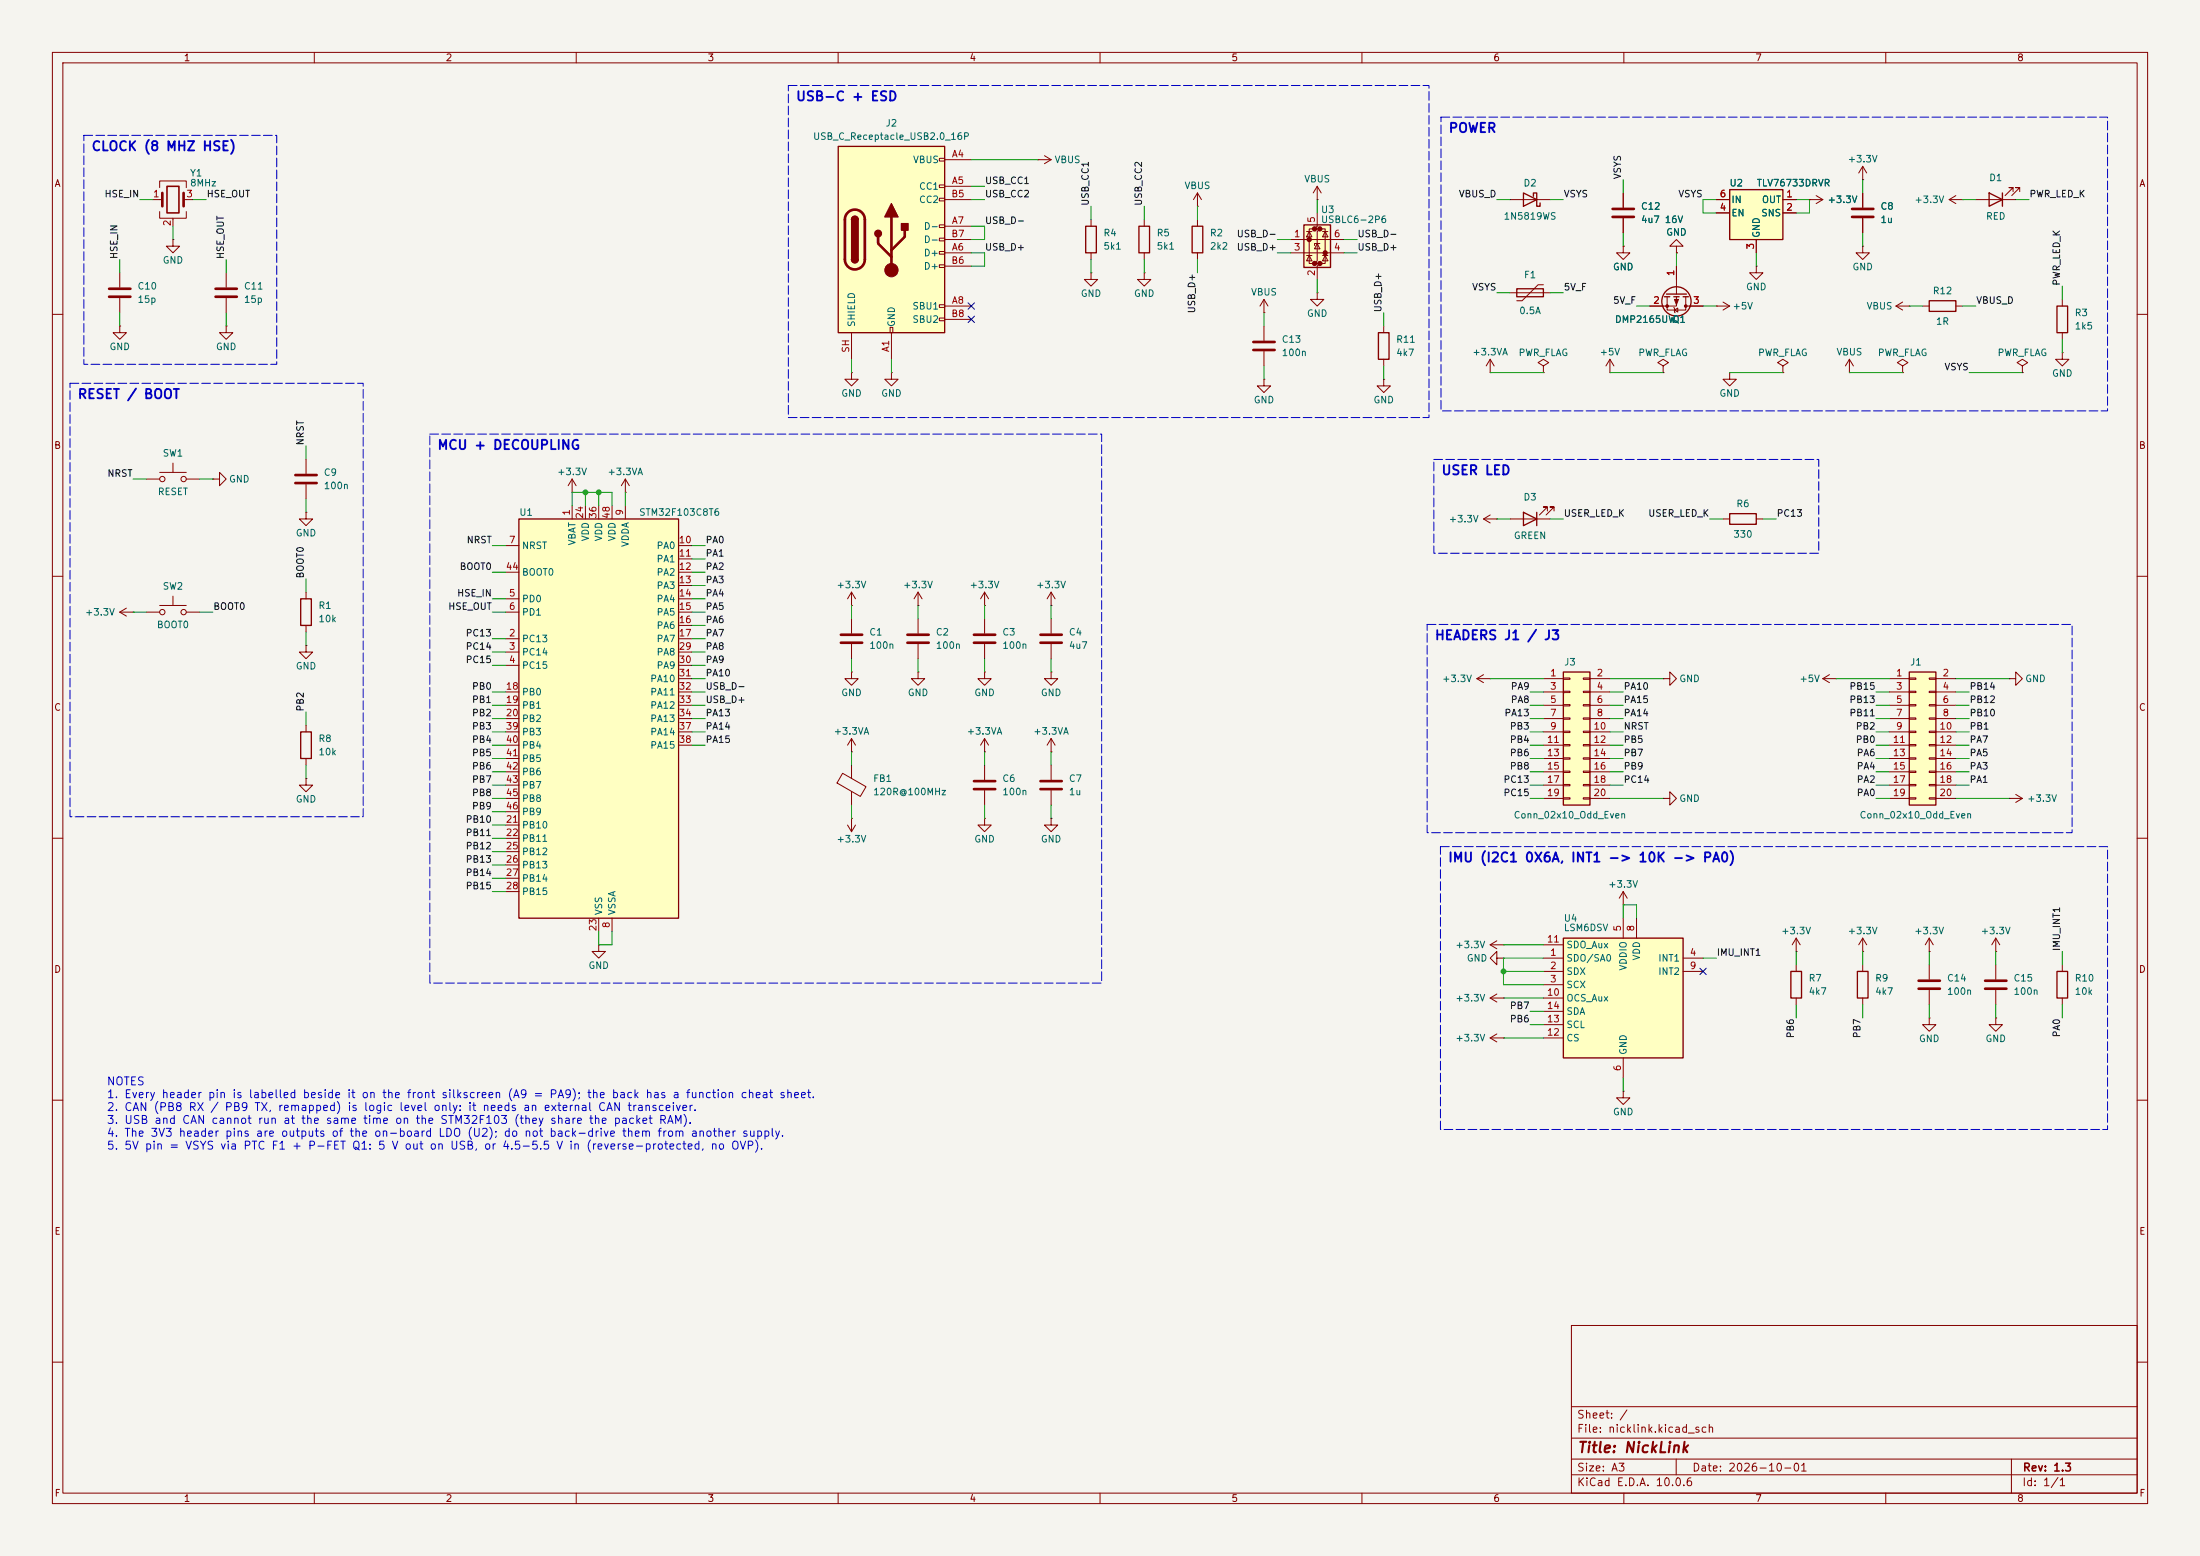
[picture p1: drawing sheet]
<svg xmlns="http://www.w3.org/2000/svg" width="420mm" height="297mm" viewBox="0 0 420 297" stroke-linecap="round" stroke-linejoin="round" font-family="sans-serif">
<path d="M0 0h420v297h-420z" fill="#f5f4ef" stroke="#f5f4ef" stroke-width=".19"/>
<g fill="none" stroke="#840000" stroke-width=".19">
<path d="M10 10h400v277h-400zM12 12h396v273h-396zM60 10v2M110 10v2M160 10v2M210 10v2M260 10v2M310 10v2M360 10v2M10 60h2M408 60h2M58.4 97.8v1.3h1.3l-1.3 1.2-1.3-1.2h1.3"/>
<path d="M58.4 97.8h.1M58.4 87.6v2.8M58.4 92.5v2.8M10 110h2M58.4 113v1.3M58.4 119.4v1.3M408 110h2M10 160h2M58.4 148.6v1.3h1.3l-1.3 1.2-1.3-1.2h1.3M58.4 148.6h.1M383.5 152.4h.1M383.5 152.4h2.6"/>
<path d="M384.8 151.6l1.3 .8M386.1 152.4l-1.3 .8M408 160h2M284.5 198.1l1.2 .8M284.5 198.1h2.5M285.7 197.4l-1.2 .7M287 198.1h.1M10 210h2M309.9 208.3v1.3h1.2l-1.2 1.2-1.3-1.2h1.3M309.9 208.3h.1M408 210h2M300 253h108v32h-108z"/>
<path d="M10 260h2M300 278.5h108M300 274.5h108M300 268.5h108M320 278.5v3M384 278.5v6.5M408 260h2M60 285v2M110 285v2M160 285v2M210 285v2M260 285v2"/>
<path d="M300 281.5h108M310 285v2M360 285v2"/>
</g>
<path d="M57.4 114.3h2v5.1h-2z" fill="none" stroke="#840000" stroke-width=".25"/>
<path d="M56.4 90.7h4.1M56.4 92.2h4.1" fill="none" stroke="#840000" stroke-width=".51"/>
<path d="M298.4 179.1h22.9v22.8h-22.9z" fill="#ffffc2"/>
<path d="M298.4 179.1h22.9v22.8h-22.9z" fill="none" stroke="#840000" stroke-width=".25"/>
<g fill="none" stroke="#840000" stroke-width=".19">
<path d="M58.4 123.2v1.3h1.3l-1.3 1.2-1.3-1.2h1.3M58.4 123.2h.1M348 129.5l1.2 .8M348 129.5h2.5M349.2 128.8l-1.2 .7M350.5 129.5h.1M383.5 129.5h1.3v-1.2l1.3 1.2-1.3 1.3v-1.3M383.5 129.5h.1M309.9 175.3v3.8M312.4 175.3v3.8M294.6 182.9h3.8M294.6 185.4h3.8"/>
<path d="M294.6 188h3.8M294.6 190.5h3.8M294.6 180.3h3.8M294.6 198.1h3.8M294.6 195.6h3.8M294.6 193h3.8M321.3 182.9h3.8M321.3 185.4h3.8M309.9 201.9v3.8"/>
</g>
<path d="M364.5 128.3h5.1v25.4h-5.1z" fill="#ffffc2"/>
<path d="M364.5 128.3h5.1v25.4h-5.1zM341.9 185.4h2v5.1h-2zM392.7 185.4h2v5.1h-2z" fill="none" stroke="#840000" stroke-width=".25"/>
<g fill="none" stroke="#840000" stroke-width=".19">
<path d="M109.2 94h.1M109.2 91.4l-.7 1.3M109.2 91.4l.8 1.3M109.2 91.4v2.6M119.4 94h.1M119.4 91.4l-.8 1.3M119.4 91.4l.7 1.3M119.4 91.4v2.6M360.7 129.5h3.8M360.7 132.1h3.8M360.7 134.6h3.8M360.7 137.2h3.8"/>
<path d="M360.7 139.7h3.8M364.5 129.4h1.3v.3h-1.3zM364.5 132h1.3v.2h-1.3zM364.5 134.5h1.3v.2h-1.3zM364.5 137h1.3v.3h-1.3zM364.5 139.6h1.3v.2h-1.3zM368.3 129.4h1.3v.3h-1.3zM368.3 132h1.3v.2h-1.3zM368.3 134.5h1.3v.2h-1.3zM368.3 137h1.3v.3h-1.3zM368.3 139.6h1.3v.2h-1.3zM369.6 129.5h3.8"/>
<path d="M369.6 132.1h3.8M369.6 134.6h3.8M369.6 137.2h3.8M369.6 139.7h3.8M360.7 142.2h3.8M360.7 144.8h3.8M360.7 147.3h3.8M360.7 149.9h3.8M360.7 152.4h3.8M364.5 142.1h1.3v.3h-1.3zM364.5 144.7h1.3v.2h-1.3zM364.5 147.2h1.3v.2h-1.3z"/>
<path d="M364.5 149.7h1.3v.3h-1.3zM364.5 152.3h1.3v.2h-1.3zM368.3 142.1h1.3v.3h-1.3zM368.3 144.7h1.3v.2h-1.3zM368.3 147.2h1.3v.2h-1.3zM368.3 149.7h1.3v.3h-1.3zM368.3 152.3h1.3v.2h-1.3zM369.6 142.2h3.8M369.6 144.8h3.8M369.6 147.3h3.8M369.6 149.9h3.8M369.6 152.4h3.8"/>
<path d="M342.9 179.1v2.5M342.9 179.1l-.8 1.2M342.9 179.1l.8 1.2M342.9 181.6h.1M342.9 184.2v1.2M342.9 190.5v1.3M393.7 184.2v1.2M393.7 190.5v1.3"/>
</g>
<path d="M99.1 99.1h30.4v76.2h-30.4z" fill="#ffffc2"/>
<path d="M99.1 99.1h30.4v76.2h-30.4zM57.4 139.7h2v5.1h-2zM354.6 185.4h2v5.1h-2z" fill="none" stroke="#840000" stroke-width=".25"/>
<g fill="none" stroke="#840000" stroke-width=".19">
<path d="M162.6 71.1v1.3h1.2l-1.2 1.3-1.3-1.3h1.3M162.6 71.1h.1M27.9 91.4h2.6M30.5 90.2h5.1M33 88.4v1.8M35.6 91.4h2.5M40.6 91.4h1.3v-1.2l1.3 1.2-1.3 1.3v-1.3M40.6 91.4h.1M109.2 96.5v2.6M111.8 96.5v2.6M114.3 96.5v2.6M116.8 96.5v2.6"/>
<path d="M119.4 96.5v2.6M22.9 116.8h2.5M22.9 116.8l1.2 .8M24.1 116.1l-1.2 .7M25.4 116.8h.1M27.9 116.8h2.6M30.5 115.6h5.1M33 113.8v1.8M35.6 116.8h2.5M96.5 114.3h2.6M96.5 116.8h2.6M96.5 104.1h2.6"/>
<path d="M96.5 109.2h2.6M129.5 114.3h2.6M129.5 116.8h2.6M129.5 104.1h2.6M129.5 106.7h2.6M129.5 109.2h2.6M129.5 111.8h2.6M129.5 119.4h2.6M188 115.6h.1M188 113v2.6M188 118.1v2.8M188 113l-.8 1.3"/>
<path d="M188 113l.7 1.3M58.4 138.4v1.3M96.5 121.9h2.6M96.5 124.5h2.6M96.5 127h2.6M96.5 132.1h2.6M96.5 134.6h2.6M96.5 137.2h2.6M96.5 139.7h2.6M129.5 121.9h2.6M129.5 124.5h2.6M129.5 127h2.6"/>
<path d="M129.5 132.1h2.6M129.5 134.6h2.6M129.5 137.2h2.6M129.5 129.5h2.6M129.5 139.7h2.6M188 122.9v2.8M317.5 129.5h1.3v-1.2l1.2 1.2-1.2 1.3v-1.3M317.5 129.5h.1M58.4 144.8v1.3M96.5 157.5h2.6M96.5 142.2h2.6M96.5 144.8h2.6"/>
<path d="M96.5 147.3h2.6M96.5 149.9h2.6M96.5 152.4h2.6M96.5 154.9h2.6M129.5 142.2h2.6M160.9 147.6l4.4 2.6-1.1 1.8-4.4-2.5zM162.6 146.1v2.5M162.6 151.1v2.6M96.5 160h2.6M96.5 162.6h2.6M96.5 165.1h2.6M96.5 167.6h2.6"/>
<path d="M96.5 170.2h2.6M114.3 175.3v2.5M116.8 175.3v2.5M285.7 179.6l-1.2 .7M309.9 172.7h.1M309.9 170.2l-.8 1.3M309.9 170.2l.7 1.3M309.9 170.2v2.5M355.6 179.1l-.8 1.2M355.6 179.1l.8 1.2M355.6 179.1v2.5M368.3 179.1v2.5"/>
<path d="M368.3 179.1l-.8 1.2M368.3 179.1l.8 1.2M381 179.1v2.5M381 179.1l-.8 1.2M381 179.1l.8 1.2M284.5 190.5l1.2 .8M284.5 190.5h2.5M284.5 180.3l1.2 .8M284.5 180.3h2.5M285.7 182.9v-1.3l-1.2 1.3 1.2 1.3v-1.3h1.3M285.7 189.7l-1.2 .8M287 190.5h.1"/>
<path d="M287 182.9h.1M287 180.3h.1M355.6 181.6h.1M355.6 184.2v1.2M355.6 190.5v1.3M368.3 194.3v1.3h1.3l-1.3 1.3-1.3-1.3h1.3M368.3 194.3h.1M368.3 181.6h.1M368.3 184.2v2.7M368.3 189v2.8M381 194.3v1.3h1.3l-1.3 1.3-1.3-1.3h1.3M381 194.3h.1"/>
<path d="M381 181.6h.1M381 184.2v2.7M381 189v2.8"/>
<circle cx="31" cy="91.4" r=".51"/>
<circle cx="35.1" cy="91.4" r=".51"/>
<circle cx="31" cy="116.8" r=".51"/>
<circle cx="35.1" cy="116.8" r=".51"/>
</g>
<path d="M185.9 121.2h4.1M185.9 122.7h4.1M366.3 187.2h4M366.3 188.7h4M379 187.2h4M379 188.7h4" fill="none" stroke="#840000" stroke-width=".51"/>
<path d="M298.4 128.3h5.1v25.4h-5.1z" fill="#ffffc2"/>
<path d="M379.7 36.8l2.6 1.3-2.6 1.3zM382.3 36.8v2.6M207.3 43.2h2v5.1h-2zM217.4 43.2h2.1v5.1h-2.1zM289.6 55.1h5v1.5h-5zM368.3 57.4h5.1v2h-5.1zM392.7 58.4h2v5.1h-2zM290.8 97.8l2.6 1.3-2.6 1.2zM293.4 97.8v2.5M330.2 98h5.1v2.1h-5.1zM298.4 128.3h5.1v25.4h-5.1z" fill="none" stroke="#840000" stroke-width=".25"/>
<g fill="none" stroke="#840000" stroke-width=".19">
<path d="M29.2 38.1h1.8M30.5 35.8v-1.3h5.1v1.3M35.1 38.1h1.7M198.1 30.5h.1M198.1 30.5h2.6M199.4 29.7l1.3 .8M200.7 30.5l-1.3 .7M228.6 39.4h.1M228.6 36.8l-.8 1.3M228.6 36.8l.8 1.3M228.6 36.8v2.6M309.9 36.8v2.8"/>
<path d="M355.6 34.3h.1M355.6 31.8l-.8 1.2M355.6 31.8l.8 1.2M355.6 31.8v2.5M377.2 38.1h7.6M384.3 36.6v-.8h-.8h.8l-1.5 1.5M385.6 36.6v-.8h-.8h.8l-1.6 1.5M22.9 52.1v2.8M22.9 56.9v2.8M30.5 40.4v1.3h5.1v-1.3M33 45.7v1.3h1.3l-1.3 1.3-1.3-1.3h1.3M33 45.7h.1"/>
<path d="M33 41.7v1.5M43.2 52.1v2.8M43.2 56.9v2.8M208.3 52.1v1.2h1.2l-1.2 1.3-1.3-1.3h1.3M208.3 52.1h.1M208.3 41.9v1.3M208.3 48.3v1.2M218.4 41.9v1.3M218.4 48.3v1.2M288.3 55.9h7.6M294.6 54.4h-1l-3 3h-1M309.9 47v1.3h1.2l-1.2 1.2-1.3-1.2h1.3"/>
<path d="M309.9 47h.1M309.9 41.7v2.8M320 47h1.3l-1.3-1.3-1.2 1.3h1.2v1.3M320 48.3h.1M367 58.4h1.3M373.4 58.4h1.2M393.7 57.2v1.2M22.9 62.2v1.3h1.2l-1.2 1.3-1.3-1.3h1.3M22.9 62.2h.1M43.2 62.2v1.3h1.2l-1.2 1.3-1.3-1.3h1.3M43.2 62.2h.1M170.2 71.1v1.3h1.2l-1.2 1.3-1.3-1.3h1.3"/>
<path d="M170.2 71.1h.1M241.3 62.2v2.8M241.3 67.1v2.8M284.5 71.1h.1M284.5 68.6l-.8 1.3M284.5 68.6l.7 1.3M284.5 68.6v2.5M294.6 69.9l1.1-.7-1.1-.6-1 .6 1 .7v1.2M294.6 71.1h.1M307.3 71.1h.1M307.3 68.6l-.7 1.3M307.3 68.6l.8 1.3"/>
<path d="M307.3 68.6v2.5M317.5 69.9l1-.7-1-.6-1 .6 1 .7v1.2M317.5 71.1h.1M330.2 71.1v1.3h1.3l-1.3 1.3-1.3-1.3h1.3M330.2 71.1h.1M340.4 69.9l1-.7-1-.6-1.1 .6 1.1 .7v1.2M340.4 71.1h.1M386.1 69.9l1-.7-1-.6-1 .6 1 .7v1.2M386.1 71.1h.1M393.7 67.3v1.3h1.3l-1.3 1.3-1.3-1.3h1.3M393.7 67.3h.1M393.7 63.5v1.3"/>
<path d="M283.2 99.1h2.5M283.2 99.1l1.3 .7M284.5 98.3l-1.3 .8M285.7 99.1h.1M288.3 99.1h7.6M295.4 97.5v-.7h-.8h.8l-1.5 1.5M296.7 97.5v-.7h-.8h.8l-1.6 1.5M328.9 99.1h1.3M335.3 99.1h1.2M162.6 115.6h.1M162.6 113v2.6M162.6 118.1v2.8"/>
<path d="M162.6 113l-.8 1.3M162.6 113l.7 1.3M175.3 115.6h.1M175.3 113v2.6M175.3 118.1v2.8M175.3 113l-.8 1.3M175.3 113l.7 1.3M200.7 115.6h.1M200.7 113l-.8 1.3M200.7 113l.7 1.3M200.7 113v2.6M200.7 118.1v2.8"/>
<path d="M162.6 128.3v1.2h1.2l-1.2 1.3-1.3-1.3h1.3M162.6 128.3h.1M162.6 122.9v2.8M175.3 128.3v1.2h1.2l-1.2 1.3-1.3-1.3h1.3M175.3 128.3h.1M175.3 122.9v2.8M188 128.3v1.2h1.2l-1.2 1.3-1.3-1.3h1.3M188 128.3h.1M200.7 128.3v1.2h1.2l-1.2 1.3-1.3-1.3h1.3M200.7 128.3h.1M200.7 122.9v2.8M281.9 129.5h2.6"/>
<path d="M281.9 129.5l1.3 .8M283.2 128.8l-1.3 .7M284.5 129.5h.1M294.6 129.5h3.8M294.6 132.1h3.8M294.6 134.6h3.8M294.6 137.2h3.8M294.6 139.7h3.8M298.4 129.4h1.3v.3h-1.3zM298.4 132h1.3v.2h-1.3zM298.4 134.5h1.3v.2h-1.3zM298.4 137h1.3v.3h-1.3z"/>
<path d="M298.4 139.6h1.3v.2h-1.3zM302.3 129.4h1.2v.3h-1.2zM302.3 132h1.2v.2h-1.2zM302.3 134.5h1.2v.2h-1.2zM302.3 137h1.2v.3h-1.2zM302.3 139.6h1.2v.2h-1.2zM303.5 129.5h3.8M303.5 132.1h3.8M303.5 134.6h3.8M303.5 137.2h3.8M303.5 139.7h3.8M161.8 157.5l.8 1.3"/>
<path d="M162.6 143.5h.1M162.6 156.2h.1M162.6 141l-.8 1.2M162.6 141l.7 1.2M162.6 141v2.5M162.6 156.2v2.6M163.3 157.5l-.7 1.3M188 156.2v1.3h1.2l-1.2 1.3-1.3-1.3h1.3M188 156.2h.1M188 143.5h.1M188 141v2.5M188 146.1v2.7"/>
<path d="M188 150.9v2.8M188 141l-.8 1.2M188 141l.7 1.2M200.7 156.2v1.3h1.2l-1.2 1.3-1.3-1.3h1.3M200.7 156.2h.1M200.7 143.5h.1M200.7 141v2.5M200.7 146.1v2.7M200.7 150.9v2.8M200.7 141l-.8 1.2M200.7 141l.7 1.2M294.6 142.2h3.8"/>
<path d="M294.6 144.8h3.8M294.6 147.3h3.8M294.6 149.9h3.8M294.6 152.4h3.8M298.4 142.1h1.3v.3h-1.3zM298.4 144.7h1.3v.2h-1.3zM298.4 147.2h1.3v.2h-1.3zM298.4 149.7h1.3v.3h-1.3zM298.4 152.3h1.3v.2h-1.3zM302.3 142.1h1.2v.3h-1.2zM302.3 144.7h1.2v.2h-1.2zM302.3 147.2h1.2v.2h-1.2z"/>
<path d="M302.3 149.7h1.2v.3h-1.2zM302.3 152.3h1.2v.2h-1.2zM303.5 142.2h3.8M303.5 144.8h3.8M303.5 147.3h3.8M303.5 149.9h3.8M303.5 152.4h3.8M317.5 152.4h1.3v-1.3l1.2 1.3-1.2 1.3v-1.3M317.5 152.4h.1M114.3 180.3v1.3h1.3l-1.3 1.3-1.3-1.3h1.3M114.3 180.3h.1"/>
</g>
<g fill="none" stroke="#840000" stroke-width=".51">
<path d="M31 36.8v2.6M35.1 36.8v2.6M307.8 39.9h4.1M20.8 55.1h4.1M20.8 56.6h4.1M41.1 55.1h4.1M41.1 56.6h4.1M307.8 41.4h4.1M239.3 65.3h4M239.3 66.8h4M160.5 121.2h4.1M160.5 122.7h4.1"/>
<path d="M173.2 121.2h4.1M173.2 122.7h4.1M198.6 121.2h4.1M198.6 122.7h4.1M185.9 149.1h4.1M185.9 150.6h4.1M198.6 149.1h4.1M198.6 150.6h4.1"/>
</g>
<path d="M31.9 35.6h2.3v5h-2.3z" fill="none" stroke="#840000" stroke-width=".3"/>
<path d="M160 27.9h20.3v35.6h-20.3z" fill="#ffffc2"/>
<g fill="none" stroke="#840000" stroke-width=".19">
<path d="M179.3 30.2h1v.5h-1zM179.3 35.3h1v.5h-1zM179.3 37.8h1v.6h-1zM180.3 30.5h5.1M180.3 35.6h5.1M180.3 38.1h5.1M288.3 38.1h7.6M372.1 38.1h2.5M372.1 38.1l1.3 .8M373.4 37.3l-1.3 .8M374.6 38.1h.1M179.3 42.9h1v.5h-1z"/>
<path d="M179.3 45.5h1v.5h-1zM179.3 48h1v.5h-1zM179.3 50.5h1v.6h-1zM179.3 58.2h1v.5h-1zM180.3 48.3h5.1M180.3 43.2h5.1M180.3 58.4h5.1M180.3 50.8h5.1M180.3 45.7h5.1M162.6 63.5v5.1M169.9 62.5h.5v1h-.5zM170.2 63.5v5.1"/>
<path d="M179.3 60.7h1v.5h-1zM180.3 61h5.1"/>
</g>
<path d="M160 27.9h20.3v35.6h-20.3zM290.8 36.8l2.6 1.3-2.6 1.3zM292.7 37.5v-.7h.7v2.6h.6v-.7M162.6 41.9a.64 .64 0 0 1 .6-.6 .64 .64 0 0 1 .6 .6M162.6 49.5a.64 .64 0 0 0 .6 .7 .64 .64 0 0 0 .6-.7" fill="none" stroke="#840000" stroke-width=".25"/>
<path d="M161.8 40.6a1.9 1.9 0 0 1 2.1-.4 1.9 1.9 0 0 1 1.2 1.7v7.6a1.91 1.91 0 0 1-1.9 1.9 1.91 1.91 0 0 1-1.9-1.9v-7.7l.2-.7zM167.6 45.2v1.3l2.6 2.5M170.2 41.4v10.2M172.7 43.9v1.3l-2.5 2.6" fill="none" stroke="#840000" stroke-width=".51"/>
<g fill="#840000" stroke="#840000" stroke-width=".25">
<path d="M162.6 41.9h1.2v7.6h-1.2z"/>
<path d="M162.7 41.5a.64 .64 0 0 1 .7-.2 .64 .64 0 0 1 .4 .6h-1.2z"/>
<path d="M162.6 49.5h1.2a.64 .64 0 0 1-.6 .7 .64 .64 0 0 1-.6-.7z"/>
<path d="M170.2 38.9l1.2 2.5h-2.5z"/>
<path d="M172.1 42.7h1.3v1.2h-1.3z"/>
<circle cx="167.6" cy="44.6" r=".63"/>
</g>
<circle cx="170.2" cy="51.6" r="1.27" fill="#840000" stroke="#840000" stroke-width=".19"/>
<path d="M330.2 36.2h10.2v9.5h-10.2z" fill="#ffffc2"/>
<g fill="none" stroke="#840000" stroke-width=".25">
<path d="M330.2 36.2h10.2v9.5h-10.2zM227.6 43.2h2v5.1h-2zM317.8 56.6h1M318.1 56.1h3.8M319.5 56.6h1M321.3 56.6h1M263.1 63.5h2.1v5.1h-2.1z"/>
<circle cx="320" cy="57.5" r="2.79"/>
</g>
<g fill="none" stroke="#840000" stroke-width=".19">
<path d="M327.7 38.1h2.5M340.4 38.1h2.5M345.4 38.1h.1M345.4 38.1h2.6M346.7 37.3l1.3 .8M348 38.1l-1.3 .8M355.6 36.8v2.8M228.6 41.9v1.3M228.6 48.3v1.2M318.3 56.6v2.6h3.5v-2.6M319.5 58.7l.3 1M319.7 59.2l.6-.4v.8z"/>
<path d="M320 56.6v1.8h-5M320 50.8v5.3M321.8 58.4h3.3M327.7 58.4h.1M327.7 40.6h2.5M327.7 58.4h2.5M328.9 57.7l1.3 .7M330.2 58.4l-1.3 .8M335.3 50.8v1.3h1.2l-1.2 1.2-1.3-1.2h1.3M335.3 50.8h.1M335.3 45.7v2.6M340.4 40.6h2.5"/>
<path d="M355.6 47v1.3h1.3l-1.3 1.2-1.3-1.2h1.3M355.6 47h.1M355.6 41.7v2.8M241.3 72.4v1.3h1.3l-1.3 1.2-1.3-1.2h1.3M241.3 72.4h.1M264.2 72.4v1.3h1.2l-1.2 1.2-1.3-1.2h1.3M264.2 72.4h.1M264.2 62.2v1.3M264.2 68.6v1.3"/>
</g>
<g fill="#840000" stroke="#840000" stroke-width=".19">
<path d="M319.7 57.2h.7l-.4 1z"/>
<circle cx="321.8" cy="58.4" r=".25"/>
<circle cx="318.3" cy="58.4" r=".25"/>
</g>
<path d="M353.6 39.9h4M353.6 41.4h4" fill="none" stroke="#840000" stroke-width=".51"/>
<path d="M248.9 42.9h5.1v8.2h-5.1z" fill="#ffffc2"/>
<g fill="#840000" stroke="#840000" stroke-width=".51">
<circle cx="249.9" cy="45.7" r=".25"/>
<circle cx="251" cy="43.7" r=".25"/>
<circle cx="251" cy="50.3" r=".25"/>
<circle cx="252" cy="43.7" r=".25"/>
<circle cx="252" cy="50.3" r=".25"/>
<circle cx="253" cy="48.3" r=".25"/>
</g>
<g fill="none" stroke="#840000" stroke-width=".19">
<path d="M251.5 38.1h.1M251.5 35.6v2.5M251.5 35.6l-.8 1.2M251.5 35.6l.7 1.2M309.9 36.8v2.8M327.7 38.1h2.5M340.4 38.1h2.5M345.4 38.1h.1M355.6 36.8v2.8M218.4 52.1v1.2h1.3l-1.3 1.3-1.2-1.3h1.2M218.4 52.1h.1M241.3 59.7h.1"/>
<path d="M241.3 57.2l-.8 1.2M241.3 57.2l.8 1.2M241.3 57.2v2.5M246.4 45.7h10.1M246.4 48.3h10.1M249.4 48.8h1M249.4 44.2h1M249.9 44.2l.5 1h-1zM249.9 48.8l.5 1h-1zM251 43.7h-1.1v6.6h1.1M251.5 40.6v2.6l-.5 .5h1l-.5 .5v5.6l-.5 .5h1l-.5 .5v2.5M251.5 46.5l.5 1h-1z"/>
<path d="M251.5 55.9v1.3h1.2l-1.2 1.2-1.3-1.2h1.3M251.5 55.9h.1M252 46.5h-1v.4M252 43.7h1v6.6h-1M252.5 48.8h1M252.5 44.2h1M253 44.2l.5 1h-1zM253 48.8l.5 1h-1zM309.9 47h.1M309.9 41.7v2.8M315 58.4h2.5M320 48.3h.1"/>
<path d="M320 50.8v2.5M322.6 58.4h2.5M327.7 40.6h2.5M335.3 45.7v2.6M340.4 40.6h2.5M355.6 41.7v2.8M361.9 58.4l1.3 .8M361.9 58.4h2.6M363.2 57.7l-1.3 .7M364.5 58.4h.1M353.1 71.1h.1M353.1 68.6l-.8 1.3"/>
<path d="M353.1 68.6l.7 1.3M353.1 68.6v2.5M363.2 69.9l1-.7-1-.6-1 .6 1 .7v1.2M363.2 71.1h.1"/>
</g>
<path d="M248.9 42.9h5.1v8.2h-5.1z" fill="none" stroke="#840000" stroke-width=".25"/>
<g fill="none" stroke="#009600" stroke-width=".19">
<path d="M26.7 38.1h2.5M36.8 38.1h2.6M185.4 38.1h2.6M185.4 35.6h2.6M185.4 30.5h12.7M208.3 39.4v2.5M218.4 39.4v2.5M228.6 39.4v2.5M251.5 38.1v2.5M285.7 38.1h2.6M295.9 38.1h2.5M309.9 34.3v2.5"/>
<path d="M327.7 38.1h-2.6v2.5h2.6M342.9 38.1h2.5v2.5h-2.5M355.6 34.3v2.5M374.6 38.1h2.6M384.8 38.1h2.5M22.9 49.5v2.6M22.9 59.7v2.5M33 43.2v2.5M43.2 49.5v2.6M43.2 59.7v2.5M185.4 43.2h2.6v2.5h-2.6M185.4 48.3h2.6v2.5h-2.6"/>
<path d="M208.3 49.5v2.6M218.4 49.5v2.6M228.6 49.5v2.6M241.3 59.7v2.5M243.8 45.7h2.6M243.8 48.3h2.6M251.5 53.3v2.6M256.5 45.7h2.6M256.5 48.3h2.6M264.2 59.7v2.5M285.7 55.9h2.6M295.9 55.9h2.5"/>
<path d="M309.9 44.5v2.5M312.4 58.4h2.6M320 48.3v2.5M325.1 58.4h2.6M335.3 48.3v2.5M355.6 44.5v2.5M364.5 58.4h2.5M374.6 58.4h2.6M393.7 54.6v2.6M162.6 68.6v2.5M170.2 68.6v2.5M241.3 69.9v2.5"/>
<path d="M264.2 69.9v2.5M284.5 71.1h10.1M307.3 71.1h10.2M330.2 71.1h10.2M353.1 71.1h10.1M375.9 71.1h10.2M393.7 64.8v2.5M25.4 91.4h2.5M38.1 91.4h2.5M58.4 85.1v2.5M58.4 95.3v2.5M109.2 96.5v-2.5h7.6v2.5"/>
<path d="M111.8 94v2.5M114.3 94v2.5M119.4 94v2.5M285.7 99.1h2.6M295.9 99.1h2.5M326.4 99.1h2.5M336.5 99.1h2.6M25.4 116.8h2.5M38.1 116.8h2.5M58.4 110.5v2.5M94 104.1h2.5M94 114.3h2.5"/>
<path d="M94 109.2h2.5M94 116.8h2.5M132.1 104.1h2.5M132.1 114.3h2.5M132.1 106.7h2.5M132.1 109.2h2.5M132.1 116.8h2.5M132.1 111.8h2.5M132.1 119.4h2.5M162.6 115.6v2.5M175.3 115.6v2.5M188 115.6v2.5"/>
<path d="M200.7 115.6v2.5M58.4 120.7v2.5M58.4 135.9v2.5M94 132.1h2.5M94 139.7h2.5M94 134.6h2.5M94 137.2h2.5M94 127h2.5M94 124.5h2.5M94 121.9h2.5M132.1 132.1h2.5M132.1 129.5h2.5"/>
<path d="M132.1 139.7h2.5M132.1 134.6h2.5M132.1 137.2h2.5M132.1 127h2.5M132.1 124.5h2.5M132.1 121.9h2.5M162.6 125.7v2.6M175.3 125.7v2.6M188 125.7v2.6M200.7 125.7v2.6M284.5 129.5h10.1M292.1 132.1h2.5"/>
<path d="M292.1 139.7h2.5M292.1 134.6h2.5M292.1 137.2h2.5M307.3 132.1h2.6M307.3 129.5h10.2M307.3 139.7h2.6M307.3 134.6h2.6M307.3 137.2h2.6M350.5 129.5h10.2M358.1 132.1h2.6M358.1 139.7h2.6M358.1 134.6h2.6"/>
<path d="M358.1 137.2h2.6M373.4 132.1h2.5M373.4 129.5h10.1M373.4 139.7h2.5M373.4 134.6h2.5M373.4 137.2h2.5M58.4 146.1v2.5M94 147.3h2.5M94 142.2h2.5M94 144.8h2.5M94 152.4h2.5M94 149.9h2.5"/>
<path d="M94 154.9h2.5M94 157.5h2.5M132.1 142.2h2.5M162.6 143.5v2.6M162.6 153.7v2.5M188 143.5v2.6M188 153.7v2.5M200.7 143.5v2.6M200.7 153.7v2.5M292.1 147.3h2.5M292.1 142.2h2.5M292.1 144.8h2.5"/>
<path d="M292.1 152.4h2.5M292.1 149.9h2.5M307.3 147.3h2.6M307.3 142.2h2.6M307.3 144.8h2.6M307.3 152.4h10.2M307.3 149.9h2.6M358.1 147.3h2.6M358.1 142.2h2.6M358.1 144.8h2.6M358.1 152.4h2.6M358.1 149.9h2.6"/>
<path d="M373.4 147.3h2.5M373.4 142.2h2.5M373.4 144.8h2.5M373.4 152.4h10.1M373.4 149.9h2.5M94 165.1h2.5M94 162.6h2.5M94 160h2.5M94 170.2h2.5M94 167.6h2.5M114.3 177.8v2.5h2.5v-2.5M309.9 175.3v-2.6h2.5v2.6"/>
<path d="M287 180.3h7.6M287 190.5h7.6M287 198.1h7.6M287 185.4h7.6M292.1 195.6h2.5M292.1 193h2.5M294.6 182.9h-7.6v5.1h7.6M325.1 182.9h2.6M342.9 181.6v2.6M342.9 191.8v2.5M355.6 181.6v2.6M355.6 191.8v2.5"/>
<path d="M368.3 181.6v2.6M368.3 191.8v2.5M381 181.6v2.6M381 191.8v2.5M393.7 181.6v2.6M393.7 191.8v2.5M309.9 205.7v2.6"/>
</g>
<path d="M184.8 57.8l1.2 1.2M186 57.8l-1.2 1.2M184.8 60.4l1.2 1.2M186 60.4l-1.2 1.2M324.5 184.8l1.2 1.2M325.7 184.8l-1.2 1.2" fill="none" stroke="#000084" stroke-width=".19"/>
<path d="M150.5 16.3h122.3v63.4h-122.3zM16 25.8h36.8v43.7h-36.8zM275.1 22.4h127.2v56h-127.2zM13.4 73.2h55.9v82.7h-55.9zM82 82.9h128.3v104.7h-128.3zM273.7 87.7h73.5v17.9h-73.5zM272.5 119.2h123.1v39.7h-123.1zM275 161.6h127.3v54h-127.3z" fill="none" stroke="#0000c2" stroke-width=".19" stroke-dasharray="1.7 .6"/>
<g fill="#009600" stroke="#009600" stroke-width=".19">
<circle cx="111.8" cy="94" r=".46"/>
<circle cx="114.3" cy="94" r=".46"/>
<circle cx="287" cy="185.4" r=".46"/>
</g>
<text font-size="2" fill="#840000" x="301" y="277.8">Title: NickLink</text>
<g font-size="1.8" fill="#0000c2">
<text x="151.8" y="19.7">USB-C + ESD</text>
<text x="17.3" y="29.2">CLOCK (8 MHZ HSE)</text>
<text x="276.4" y="25.8">POWER</text>
<text x="14.7" y="76.6">RESET / BOOT</text>
<text x="83.4" y="86.3">MCU + DECOUPLING</text>
<text x="275" y="91.1">USER LED</text>
<text x="273.8" y="122.6">HEADERS J1 / J3</text>
<text x="276.3" y="165">IMU (I2C1 0X6A, INT1 -&gt; 10K -&gt; PA0)</text>
</g>
<g font-size="1.5" fill="#0000c2">
<text x="20.3" y="207.5">NOTES</text>
<text x="20.3" y="210">1. Every header pin is labelled beside it on the front silkscreen (A9 = PA9); the back has a function cheat sheet.</text>
<text x="20.3" y="212.4">2. CAN (PB8 RX / PB9 TX, remapped) is logic level only: it needs an external CAN transceiver.</text>
<text x="20.3" y="214.9">3. USB and CAN cannot run at the same time on the STM32F103 (they share the packet RAM).</text>
<text x="20.3" y="217.4">4. The 3V3 header pins are outputs of the on-board LDO (U2); do not back-drive them from another supply.</text>
<text x="20.3" y="219.8">5. 5V pin = VSYS via PTC F1 + P-FET Q1: 5 V out on USB, or 4.5-5.5 V in (reverse-protected, no OVP).</text>
</g>
<g font-size="1.5" fill="#840000">
<text x="300.9" y="273.8">File: nicklink.kicad_sch</text>
<text x="300.9" y="271.1">Sheet: /</text>
<text x="300.9" y="281.2">Size: A3</text>
<text x="322.9" y="281.2">Date: 2026-10-01</text>
<text x="386" y="281.2">Rev: 1.3</text>
<text x="300.9" y="284">KiCad E.D.A. 10.0.6</text>
<text x="385.9" y="284">Id: 1/1</text>
</g>
<g font-size="1.3" fill="#840000">
<text x="35" y="12">1</text>
<text x="85" y="12">2</text>
<text x="135" y="12">3</text>
<text x="185" y="12">4</text>
<text x="235" y="12">5</text>
<text x="285" y="12">6</text>
<text x="335" y="12">7</text>
<text x="385" y="12">8</text>
<text x="10.3" y="36">A</text>
<text x="408.3" y="36">A</text>
<text x="10.2" y="86">B</text>
<text x="408.2" y="86">B</text>
<text x="10.2" y="136">C</text>
<text x="408.2" y="136">C</text>
<text x="10.2" y="186">D</text>
<text x="408.2" y="186">D</text>
<text x="10.3" y="236">E</text>
<text x="408.3" y="236">E</text>
<text x="10.3" y="286">F</text>
<text x="35" y="287">1</text>
<text x="85" y="287">2</text>
<text x="135" y="287">3</text>
<text x="185" y="287">4</text>
<text x="235" y="287">5</text>
<text x="285" y="287">6</text>
<text x="335" y="287">7</text>
<text x="385" y="287">8</text>
<text x="408.3" y="286">F</text>
</g>
<g font-size="1.3" fill="#006464">
<text x="155.1" y="27">USB_C_Receptacle_USB2.0_16P</text>
<text x="169" y="24.5">J2</text>
<text x="36.2" y="34">Y1</text>
<text x="36.2" y="35.9">8MHz</text>
<text x="174.2" y="31.4">VBUS</text>
<text x="201.2" y="31.4">VBUS</text>
<text x="248.9" y="35.1">VBUS</text>
<text x="290.7" y="35.9">D2</text>
<text x="330.1" y="35.9">U2</text>
<text x="335.3" y="35.9">TLV76733DRVR</text>
<text x="352.6" y="31.3">+3.3V</text>
<text x="379.6" y="34.9">D1</text>
<text x="175.3" y="36.5">CC1</text>
<text x="175.3" y="39.1">CC2</text>
<text x="226" y="36.4">VBUS</text>
<text x="252.1" y="41">U3</text>
<text x="313.2" y="40.3">C12</text>
<text x="330.4" y="41.6">EN</text>
<text x="330.4" y="39.1">IN</text>
<text x="336.1" y="41.6">SNS</text>
<text x="336.3" y="39.1">OUT</text>
<text x="348.8" y="39.1">+3.3V</text>
<text x="358.9" y="40.3">C8</text>
<text x="365.4" y="39.1">+3.3V</text>
<text x="176.3" y="44.1">D-</text>
<text x="176.3" y="46.7">D-</text>
<text x="210.6" y="45.4">R4</text>
<text x="210.6" y="48">5k1</text>
<text x="220.7" y="45.4">R5</text>
<text x="220.7" y="48">5k1</text>
<text x="230.9" y="45.4">R2</text>
<text x="230.9" y="48">2k2</text>
<text x="252.1" y="42.9">USBLC6-2P6</text>
<text x="287" y="42.2">1N5819WS</text>
<text x="313.2" y="42.9">4u7 16V</text>
<text x="318" y="45.3">GND</text>
<text x="336.2" y="45.5" transform="rotate(-90 336.2 45.5)">GND</text>
<text x="358.9" y="42.9">1u</text>
<text x="379" y="42.2">RED</text>
<text x="31" y="50.6">GND</text>
<text x="176.3" y="49.2">D+</text>
<text x="176.3" y="51.8">D+</text>
<text x="290.8" y="53.4">F1</text>
<text x="307.8" y="51.9">GND</text>
<text x="353.5" y="51.9">GND</text>
<text x="26.1" y="55.6">C10</text>
<text x="26.1" y="58.1">15p</text>
<text x="46.5" y="55.6">C11</text>
<text x="46.5" y="58.1">15p</text>
<text x="174.1" y="59.4">SBU1</text>
<text x="206.2" y="57">GND</text>
<text x="216.4" y="57">GND</text>
<text x="238.7" y="56.7">VBUS</text>
<text x="330.6" y="59.4">+5V</text>
<text x="333.2" y="55.7">GND</text>
<text x="356.2" y="59.4">VBUS</text>
<text x="368.9" y="56.5">R12</text>
<text x="163.5" y="62.5" transform="rotate(-90 163.5 62.5)">SHIELD</text>
<text x="171.1" y="62.5" transform="rotate(-90 171.1 62.5)">GND</text>
<text x="174.1" y="61.9">SBU2</text>
<text x="244.6" y="65.7">C13</text>
<text x="249.4" y="60.8">GND</text>
<text x="266.4" y="65.7">R11</text>
<text x="289.9" y="60.3">0.5A</text>
<text x="308.2" y="61.9">DMP2165UW</text>
<text x="319.2" y="61.9">Q1</text>
<text x="369.5" y="62.3">1R</text>
<text x="396" y="60.7">R3</text>
<text x="396" y="63.2">1k5</text>
<text x="20.8" y="67.1">GND</text>
<text x="41.1" y="67.1">GND</text>
<text x="244.6" y="68.3">100n</text>
<text x="266.4" y="68.3">4k7</text>
<text x="281" y="68.1">+3.3VA</text>
<text x="289.8" y="68.3">PWR_FLAG</text>
<text x="305.3" y="68.1">+5V</text>
<text x="312.7" y="68.3">PWR_FLAG</text>
<text x="335.5" y="68.3">PWR_FLAG</text>
<text x="350.5" y="68.1">VBUS</text>
<text x="358.4" y="68.3">PWR_FLAG</text>
<text x="381.2" y="68.3">PWR_FLAG</text>
<text x="160.5" y="76">GND</text>
<text x="168.1" y="76">GND</text>
<text x="239.2" y="77.3">GND</text>
<text x="262.1" y="77.3">GND</text>
<text x="328.1" y="76">GND</text>
<text x="391.6" y="72.2">GND</text>
<text x="31" y="87.5">SW1</text>
<text x="30" y="94.8">RESET</text>
<text x="43.6" y="92.4">GND</text>
<text x="61.7" y="91.1">C9</text>
<text x="61.7" y="93.7">100n</text>
<text x="106.3" y="91">+3.3V</text>
<text x="115.9" y="91">+3.3VA</text>
<text x="290.7" y="95.8">D3</text>
<text x="99" y="98.8">U1</text>
<text x="121.9" y="98.8">STM32F103C8T6</text>
<text x="276.5" y="100">+3.3V</text>
<text x="331.4" y="97.1">R6</text>
<text x="56.4" y="102.7">GND</text>
<text x="99.5" y="105.1">NRST</text>
<text x="110.2" y="104.2" transform="rotate(-90 110.2 104.2)">VBAT</text>
<text x="112.7" y="103.4" transform="rotate(-90 112.7 103.4)">VDD</text>
<text x="115.3" y="103.4" transform="rotate(-90 115.3 103.4)">VDD</text>
<text x="117.8" y="103.4" transform="rotate(-90 117.8 103.4)">VDD</text>
<text x="120.3" y="104.5" transform="rotate(-90 120.3 104.5)">VDDA</text>
<text x="125.2" y="105.1">PA0</text>
<text x="125.2" y="107.6">PA1</text>
<text x="288.9" y="103.2">GREEN</text>
<text x="330.8" y="102.9">330</text>
<text x="31" y="112.9">SW2</text>
<text x="99.5" y="110.2">BOOT0</text>
<text x="125.2" y="110.2">PA2</text>
<text x="125.2" y="112.7">PA3</text>
<text x="159.6" y="112.6">+3.3V</text>
<text x="172.3" y="112.6">+3.3V</text>
<text x="185" y="112.6">+3.3V</text>
<text x="197.7" y="112.6">+3.3V</text>
<text x="16.1" y="117.8">+3.3V</text>
<text x="60.7" y="116.5">R1</text>
<text x="60.7" y="119.1">10k</text>
<text x="99.5" y="115.3">PD0</text>
<text x="99.5" y="117.8">PD1</text>
<text x="125.2" y="115.3">PA4</text>
<text x="125.2" y="117.8">PA5</text>
<text x="29.8" y="120.2">BOOT0</text>
<text x="99.5" y="122.9">PC13</text>
<text x="99.5" y="125.4">PC14</text>
<text x="125.2" y="120.3">PA6</text>
<text x="125.2" y="122.9">PA7</text>
<text x="125.2" y="125.4">PA8</text>
<text x="165.8" y="121.6">C1</text>
<text x="165.8" y="124.2">100n</text>
<text x="178.5" y="121.6">C2</text>
<text x="178.5" y="124.2">100n</text>
<text x="191.2" y="121.6">C3</text>
<text x="191.2" y="124.2">100n</text>
<text x="203.9" y="121.6">C4</text>
<text x="203.9" y="124.2">4u7</text>
<text x="56.4" y="128.1">GND</text>
<text x="99.5" y="128">PC15</text>
<text x="124" y="130.5">PA10</text>
<text x="125.2" y="128">PA9</text>
<text x="275.2" y="130.5">+3.3V</text>
<text x="298.5" y="127.3">J3</text>
<text x="320.5" y="130.5">GND</text>
<text x="343.4" y="130.5">+5V</text>
<text x="364.5" y="127.3">J1</text>
<text x="386.5" y="130.5">GND</text>
<text x="99.5" y="133">PB0</text>
<text x="99.5" y="135.6">PB1</text>
<text x="124" y="133">PA11</text>
<text x="124" y="135.6">PA12</text>
<text x="160.5" y="133.2">GND</text>
<text x="173.2" y="133.2">GND</text>
<text x="185.9" y="133.2">GND</text>
<text x="198.6" y="133.2">GND</text>
<text x="60.7" y="141.9">R8</text>
<text x="99.5" y="138.1">PB2</text>
<text x="99.5" y="140.7">PB3</text>
<text x="99.5" y="143.2">PB4</text>
<text x="124" y="138.1">PA13</text>
<text x="124" y="140.7">PA14</text>
<text x="124" y="143.2">PA15</text>
<text x="159" y="140.5">+3.3VA</text>
<text x="184.4" y="140.5">+3.3VA</text>
<text x="197.1" y="140.5">+3.3VA</text>
<text x="60.7" y="144.5">10k</text>
<text x="99.5" y="145.7">PB5</text>
<text x="99.5" y="148.3">PB6</text>
<text x="166.6" y="149.6">FB1</text>
<text x="191.2" y="149.6">C6</text>
<text x="203.9" y="149.6">C7</text>
<text x="56.4" y="153.5">GND</text>
<text x="99.5" y="150.8">PB7</text>
<text x="99.5" y="153.4">PB8</text>
<text x="99.5" y="155.9">PB9</text>
<text x="166.6" y="152.1">120R@100MHz</text>
<text x="191.2" y="152.1">100n</text>
<text x="203.9" y="152.1">1u</text>
<text x="320.5" y="153.4">GND</text>
<text x="386.9" y="153.4">+3.3V</text>
<text x="99.5" y="158.4">PB10</text>
<text x="99.5" y="161">PB11</text>
<text x="159.6" y="161.1">+3.3V</text>
<text x="185.9" y="161.1">GND</text>
<text x="198.6" y="161.1">GND</text>
<text x="288.9" y="156.5">Conn_02x10_Odd_Even</text>
<text x="354.9" y="156.5">Conn_02x10_Odd_Even</text>
<text x="99.5" y="163.5">PB12</text>
<text x="99.5" y="166.1">PB13</text>
<text x="99.5" y="168.6">PB14</text>
<text x="99.5" y="171.1">PB15</text>
<text x="306.9" y="169.7">+3.3V</text>
<text x="115.3" y="174.8" transform="rotate(-90 115.3 174.8)">VSS</text>
<text x="117.8" y="174.8" transform="rotate(-90 117.8 174.8)">VSSA</text>
<text x="298.4" y="176.2">U4</text>
<text x="298.4" y="178">LSM6DSV</text>
<text x="339.9" y="178.6">+3.3V</text>
<text x="352.6" y="178.6">+3.3V</text>
<text x="365.3" y="178.6">+3.3V</text>
<text x="378" y="178.6">+3.3V</text>
<text x="112.2" y="185.2">GND</text>
<text x="277.7" y="181.3">+3.3V</text>
<text x="279.9" y="183.8">GND</text>
<text x="298.9" y="183.8">SDO/SA0</text>
<text x="298.9" y="181.3">SDO_Aux</text>
<text x="310.8" y="185.4" transform="rotate(-90 310.8 185.4)">VDDIO</text>
<text x="313.4" y="183.4" transform="rotate(-90 313.4 183.4)">VDD</text>
<text x="316.5" y="183.8">INT1</text>
<text x="277.7" y="191.5">+3.3V</text>
<text x="298.9" y="186.4">SDX</text>
<text x="298.9" y="188.9">SCX</text>
<text x="298.9" y="191.5">OCS_Aux</text>
<text x="316.5" y="186.4">INT2</text>
<text x="345.2" y="187.7">R7</text>
<text x="345.2" y="190.2">4k7</text>
<text x="357.9" y="187.7">R9</text>
<text x="357.9" y="190.2">4k7</text>
<text x="371.6" y="187.7">C14</text>
<text x="371.6" y="190.2">100n</text>
<text x="384.3" y="187.7">C15</text>
<text x="384.3" y="190.2">100n</text>
<text x="396" y="187.7">R10</text>
<text x="396" y="190.2">10k</text>
<text x="298.9" y="196.5">SCL</text>
<text x="298.9" y="194">SDA</text>
<text x="277.7" y="199.1">+3.3V</text>
<text x="298.9" y="199.1">CS</text>
<text x="310.8" y="201.4" transform="rotate(-90 310.8 201.4)">GND</text>
<text x="366.2" y="199.2">GND</text>
<text x="378.9" y="199.2">GND</text>
<text x="307.8" y="213.2">GND</text>
</g>
<g font-size="1.3" fill="#a90000">
<text x="181.6" y="30.3">A4</text>
<text x="181.6" y="35.4">A5</text>
<text x="29.1" y="38">1</text>
<text x="35.5" y="38">3</text>
<text x="181.5" y="38">B5</text>
<text x="328.2" y="40.5">4</text>
<text x="328.2" y="38">6</text>
<text x="340.9" y="38">1</text>
<text x="340.9" y="40.5">2</text>
<text x="32.9" y="43.3" transform="rotate(-90 32.9 43.3)">2</text>
<text x="181.5" y="45.6">B7</text>
<text x="181.6" y="43">A7</text>
<text x="246.9" y="45.6">1</text>
<text x="251.3" y="42.6" transform="rotate(-90 251.3 42.6)">5</text>
<text x="254.5" y="45.6">6</text>
<text x="335.1" y="47.7" transform="rotate(-90 335.1 47.7)">3</text>
<text x="181.5" y="50.7">B6</text>
<text x="181.6" y="48.1">A6</text>
<text x="246.9" y="48.1">3</text>
<text x="251.3" y="52.8" transform="rotate(-90 251.3 52.8)">2</text>
<text x="254.5" y="48.1">4</text>
<text x="319.9" y="52.8" transform="rotate(-90 319.9 52.8)">1</text>
<text x="181.6" y="58.3">A8</text>
<text x="315.5" y="58.3">2</text>
<text x="323.1" y="58.3">3</text>
<text x="181.5" y="60.8">B8</text>
<text x="162.4" y="67.4" transform="rotate(-90 162.4 67.4)">SH</text>
<text x="170" y="67.3" transform="rotate(-90 170 67.3)">A1</text>
<text x="109.1" y="98.5" transform="rotate(-90 109.1 98.5)">1</text>
<text x="111.6" y="99.1" transform="rotate(-90 111.6 99.1)">24</text>
<text x="114.2" y="99.1" transform="rotate(-90 114.2 99.1)">36</text>
<text x="116.7" y="99.1" transform="rotate(-90 116.7 99.1)">48</text>
<text x="119.2" y="98.5" transform="rotate(-90 119.2 98.5)">9</text>
<text x="97.1" y="104">7</text>
<text x="129.5" y="104">10</text>
<text x="129.5" y="106.5">11</text>
<text x="96.5" y="109.1">44</text>
<text x="129.5" y="109.1">12</text>
<text x="129.5" y="111.6">13</text>
<text x="97.1" y="114.2">5</text>
<text x="97.1" y="116.7">6</text>
<text x="129.5" y="114.2">14</text>
<text x="129.5" y="116.7">15</text>
<text x="129.5" y="119.2">16</text>
<text x="97.1" y="121.8">2</text>
<text x="97.1" y="124.3">3</text>
<text x="129.5" y="121.8">17</text>
<text x="129.5" y="124.3">29</text>
<text x="96.5" y="131.9">18</text>
<text x="97.1" y="126.9">4</text>
<text x="129.5" y="126.9">30</text>
<text x="129.5" y="129.4">31</text>
<text x="129.5" y="131.9">32</text>
<text x="295.8" y="129.4">1</text>
<text x="295.8" y="131.9">3</text>
<text x="304.7" y="129.4">2</text>
<text x="304.7" y="131.9">4</text>
<text x="361.9" y="129.4">1</text>
<text x="361.9" y="131.9">3</text>
<text x="370.7" y="129.4">2</text>
<text x="370.7" y="131.9">4</text>
<text x="96.5" y="134.5">19</text>
<text x="96.5" y="137">20</text>
<text x="129.5" y="134.5">33</text>
<text x="129.5" y="137">34</text>
<text x="295.8" y="134.5">5</text>
<text x="295.8" y="137">7</text>
<text x="304.7" y="134.5">6</text>
<text x="304.7" y="137">8</text>
<text x="361.9" y="134.5">5</text>
<text x="361.9" y="137">7</text>
<text x="370.7" y="134.5">6</text>
<text x="370.7" y="137">8</text>
<text x="96.5" y="139.6">39</text>
<text x="96.5" y="142.1">40</text>
<text x="129.5" y="139.6">37</text>
<text x="129.5" y="142.1">38</text>
<text x="295.2" y="142.1">11</text>
<text x="295.8" y="139.6">9</text>
<text x="304.1" y="139.6">10</text>
<text x="304.1" y="142.1">12</text>
<text x="361.2" y="142.1">11</text>
<text x="361.9" y="139.6">9</text>
<text x="370.1" y="139.6">10</text>
<text x="370.1" y="142.1">12</text>
<text x="96.5" y="144.6">41</text>
<text x="96.5" y="147.2">42</text>
<text x="96.5" y="149.7">43</text>
<text x="295.2" y="144.6">13</text>
<text x="295.2" y="147.2">15</text>
<text x="295.2" y="149.7">17</text>
<text x="304.1" y="144.6">14</text>
<text x="304.1" y="147.2">16</text>
<text x="304.1" y="149.7">18</text>
<text x="361.2" y="144.6">13</text>
<text x="361.2" y="147.2">15</text>
<text x="361.2" y="149.7">17</text>
<text x="370.1" y="144.6">14</text>
<text x="370.1" y="147.2">16</text>
<text x="370.1" y="149.7">18</text>
<text x="96.5" y="152.3">45</text>
<text x="96.5" y="154.8">46</text>
<text x="295.2" y="152.3">19</text>
<text x="304.1" y="152.3">20</text>
<text x="361.2" y="152.3">19</text>
<text x="370.1" y="152.3">20</text>
<text x="96.5" y="157.3">21</text>
<text x="96.5" y="159.9">22</text>
<text x="96.5" y="162.4">25</text>
<text x="96.5" y="165">26</text>
<text x="96.5" y="167.5">27</text>
<text x="96.5" y="170">28</text>
<text x="114.2" y="177.9" transform="rotate(-90 114.2 177.9)">23</text>
<text x="116.7" y="177.3" transform="rotate(-90 116.7 177.3)">8</text>
<text x="309.7" y="177.9" transform="rotate(-90 309.7 177.9)">5</text>
<text x="312.3" y="177.9" transform="rotate(-90 312.3 177.9)">8</text>
<text x="295.2" y="180.2">11</text>
<text x="295.8" y="182.7">1</text>
<text x="295.8" y="185.3">2</text>
<text x="322.5" y="182.7">4</text>
<text x="322.5" y="185.3">9</text>
<text x="295.2" y="190.4">10</text>
<text x="295.8" y="187.8">3</text>
<text x="295.2" y="198">12</text>
<text x="295.2" y="195.4">13</text>
<text x="295.2" y="192.9">14</text>
<text x="309.7" y="204.6" transform="rotate(-90 309.7 204.6)">6</text>
</g>
<g font-size="1.3" fill="#0f0f0f">
<text x="187.9" y="35.4">USB_CC1</text>
<text x="309.8" y="34.3" transform="rotate(-90 309.8 34.3)">VSYS</text>
<text x="19.9" y="38">HSE_IN</text>
<text x="39.3" y="38">HSE_OUT</text>
<text x="187.9" y="38">USB_CC2</text>
<text x="208.2" y="39.4" transform="rotate(-90 208.2 39.4)">USB_CC1</text>
<text x="218.3" y="39.4" transform="rotate(-90 218.3 39.4)">USB_CC2</text>
<text x="278.4" y="38">VBUS_D</text>
<text x="298.4" y="38">VSYS</text>
<text x="320.3" y="38">VSYS</text>
<text x="387.3" y="38">PWR_LED_K</text>
<text x="187.9" y="43.1">USB_D-</text>
<text x="236" y="45.6">USB_D-</text>
<text x="259.1" y="45.6">USB_D-</text>
<text x="22.7" y="49.6" transform="rotate(-90 22.7 49.6)">HSE_IN</text>
<text x="43.1" y="49.6" transform="rotate(-90 43.1 49.6)">HSE_OUT</text>
<text x="187.9" y="48.1">USB_D+</text>
<text x="236" y="48.1">USB_D+</text>
<text x="259.1" y="48.1">USB_D+</text>
<text x="228.5" y="59.9" transform="rotate(-90 228.5 59.9)">USB_D+</text>
<text x="264" y="59.7" transform="rotate(-90 264 59.7)">USB_D+</text>
<text x="280.9" y="55.8">VSYS</text>
<text x="298.4" y="55.8">5V_F</text>
<text x="307.8" y="58.3">5V_F</text>
<text x="377.2" y="58.3">VBUS_D</text>
<text x="393.6" y="54.6" transform="rotate(-90 393.6 54.6)">PWR_LED_K</text>
<text x="371.1" y="71">VSYS</text>
<text x="58.3" y="85.1" transform="rotate(-90 58.3 85.1)">NRST</text>
<text x="20.4" y="91.3">NRST</text>
<text x="298.4" y="98.9">USER_LED_K</text>
<text x="314.6" y="98.9">USER_LED_K</text>
<text x="339.1" y="98.9">PC13</text>
<text x="89" y="104">NRST</text>
<text x="134.6" y="106.6">PA1</text>
<text x="134.6" y="104">PA0</text>
<text x="58.3" y="110.5" transform="rotate(-90 58.3 110.5)">BOOT0</text>
<text x="87.6" y="109.1">BOOT0</text>
<text x="134.6" y="109.1">PA2</text>
<text x="134.6" y="111.6">PA3</text>
<text x="40.6" y="116.7">BOOT0</text>
<text x="85.5" y="116.7">HSE_OUT</text>
<text x="87.2" y="114.2">HSE_IN</text>
<text x="134.6" y="114.2">PA4</text>
<text x="134.6" y="119.3">PA6</text>
<text x="134.6" y="116.7">PA5</text>
<text x="88.8" y="124.3">PC14</text>
<text x="88.8" y="121.8">PC13</text>
<text x="134.6" y="121.8">PA7</text>
<text x="134.6" y="124.3">PA8</text>
<text x="88.8" y="126.9">PC15</text>
<text x="90" y="132">PB0</text>
<text x="134.6" y="126.9">PA9</text>
<text x="134.6" y="129.4">PA10</text>
<text x="134.6" y="132">USB_D-</text>
<text x="288.3" y="132">PA9</text>
<text x="309.9" y="132">PA10</text>
<text x="353" y="132">PB15</text>
<text x="375.9" y="132">PB14</text>
<text x="58.3" y="135.9" transform="rotate(-90 58.3 135.9)">PB2</text>
<text x="90" y="137">PB2</text>
<text x="90" y="134.5">PB1</text>
<text x="134.6" y="137">PA13</text>
<text x="134.6" y="134.5">USB_D+</text>
<text x="287.1" y="137">PA13</text>
<text x="288.3" y="134.5">PA8</text>
<text x="309.9" y="134.5">PA15</text>
<text x="309.9" y="137">PA14</text>
<text x="353" y="137">PB11</text>
<text x="353" y="134.5">PB13</text>
<text x="375.9" y="134.5">PB12</text>
<text x="375.9" y="137">PB10</text>
<text x="90" y="142.1">PB4</text>
<text x="90" y="139.6">PB3</text>
<text x="134.6" y="139.6">PA14</text>
<text x="134.6" y="142.1">PA15</text>
<text x="288.1" y="139.6">PB3</text>
<text x="288.1" y="142.1">PB4</text>
<text x="309.9" y="142.1">PB5</text>
<text x="309.9" y="139.6">NRST</text>
<text x="354.2" y="142.1">PB0</text>
<text x="354.2" y="139.6">PB2</text>
<text x="375.9" y="139.6">PB1</text>
<text x="375.9" y="142.1">PA7</text>
<text x="90" y="144.7">PB5</text>
<text x="90" y="149.7">PB7</text>
<text x="90" y="147.2">PB6</text>
<text x="286.9" y="149.7">PC13</text>
<text x="288.1" y="144.7">PB6</text>
<text x="288.1" y="147.2">PB8</text>
<text x="309.9" y="149.7">PC14</text>
<text x="309.9" y="144.7">PB7</text>
<text x="309.9" y="147.2">PB9</text>
<text x="354.3" y="144.7">PA6</text>
<text x="354.3" y="147.2">PA4</text>
<text x="354.3" y="149.7">PA2</text>
<text x="375.9" y="144.7">PA5</text>
<text x="375.9" y="147.2">PA3</text>
<text x="375.9" y="149.7">PA1</text>
<text x="90" y="152.3">PB8</text>
<text x="90" y="154.8">PB9</text>
<text x="286.9" y="152.3">PC15</text>
<text x="354.3" y="152.3">PA0</text>
<text x="88.8" y="157.4">PB10</text>
<text x="88.8" y="159.9">PB11</text>
<text x="88.8" y="162.4">PB12</text>
<text x="88.8" y="165">PB13</text>
<text x="88.8" y="167.5">PB14</text>
<text x="88.8" y="170.1">PB15</text>
<text x="327.6" y="182.8">IMU_INT1</text>
<text x="393.6" y="181.6" transform="rotate(-90 393.6 181.6)">IMU_INT1</text>
<text x="288.1" y="195.5">PB6</text>
<text x="288.1" y="192.9">PB7</text>
<text x="342.8" y="198.3" transform="rotate(-90 342.8 198.3)">PB6</text>
<text x="355.5" y="198.3" transform="rotate(-90 355.5 198.3)">PB7</text>
<text x="393.6" y="198.1" transform="rotate(-90 393.6 198.1)">PA0</text>
</g>
</svg>
